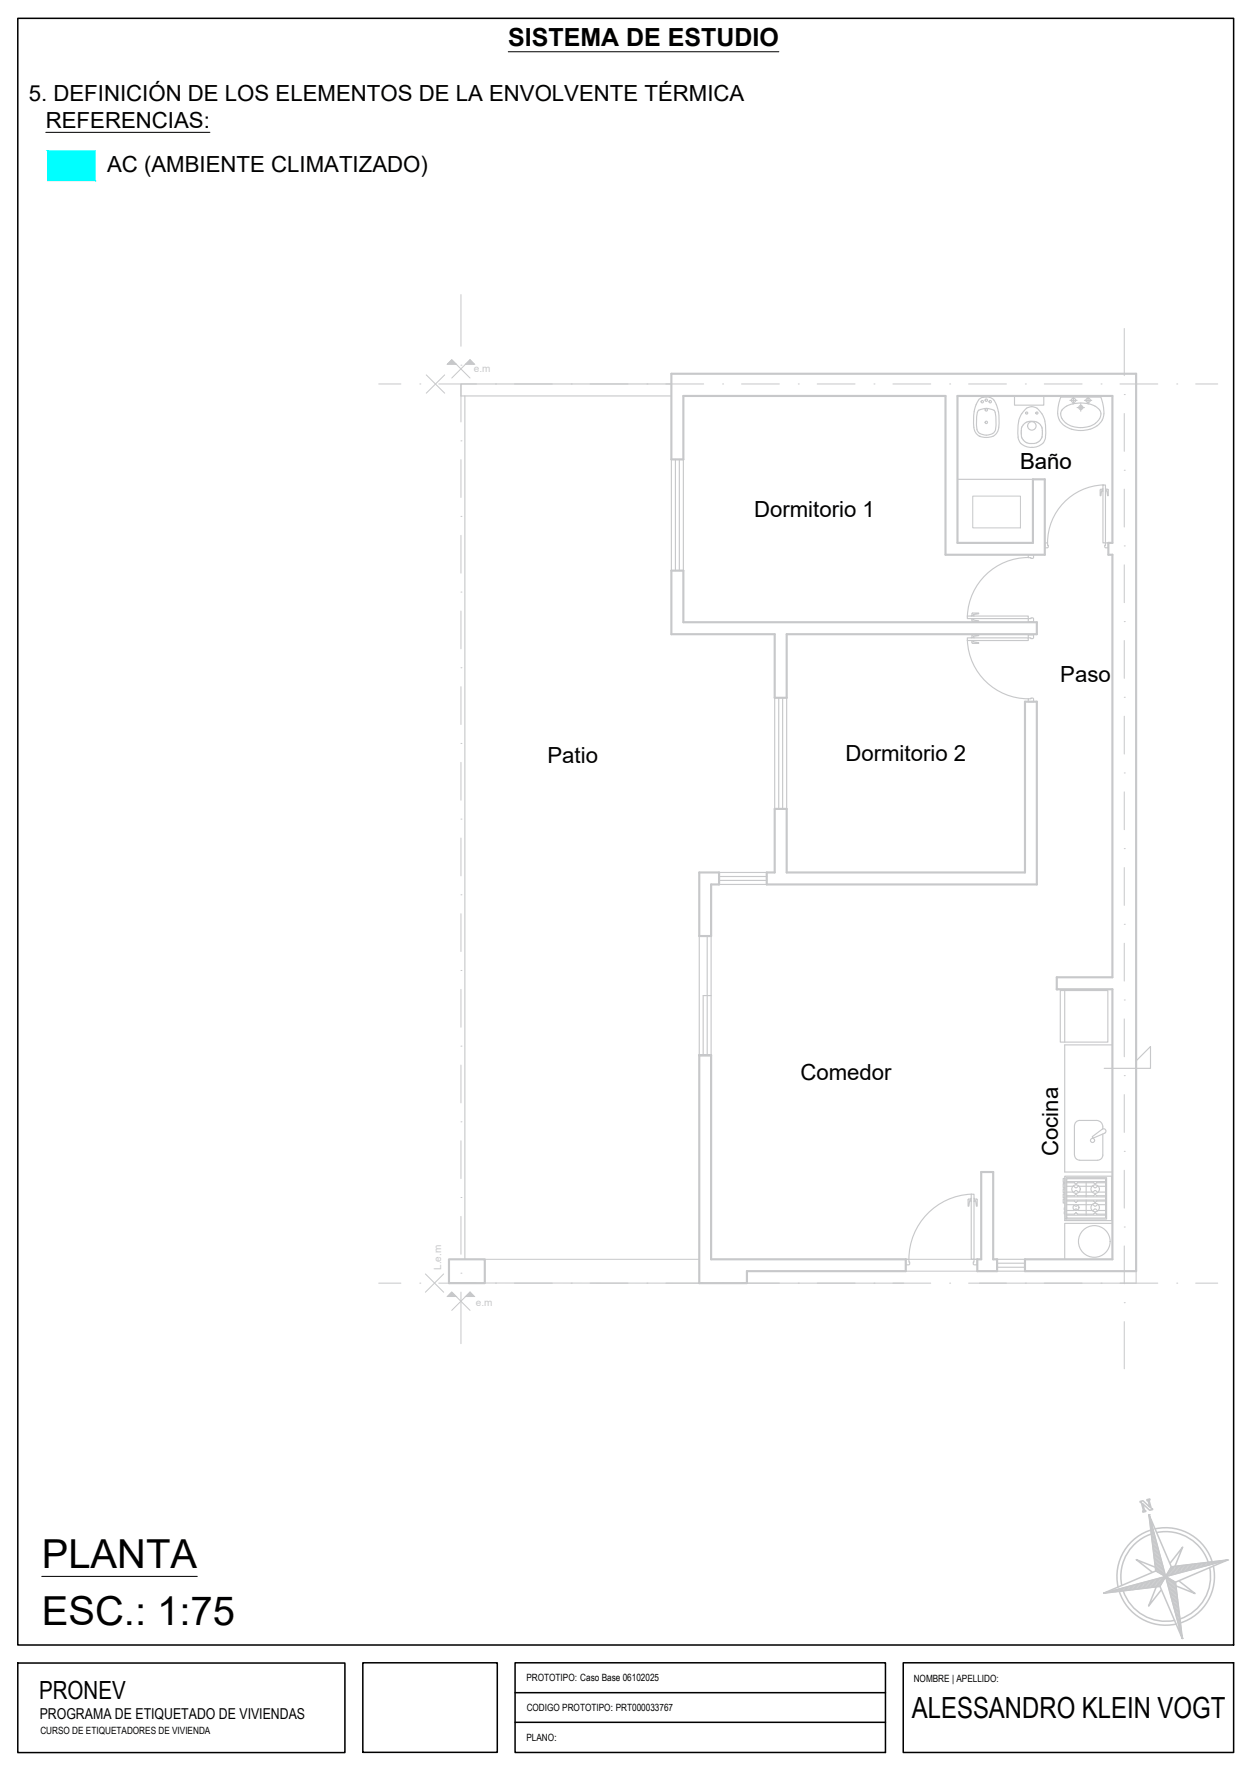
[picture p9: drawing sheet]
<svg xmlns="http://www.w3.org/2000/svg" width="210mm" height="297mm" viewBox="0 0 210 297" stroke-linecap="round" stroke-linejoin="round" font-family="sans-serif">
<!-- layer: 0 -->
<path d="M3 3.1h204v273h-204zM3 279.1h54.9v15h-54.9zM60.9 279h22.5v15.1h-22.5zM86.4 279h62.2v15.1h-62.2zM151.6 279h55.4v15.1h-55.4zM86.4 284.1h62.2M86.4 289h62.2" fill="none" stroke="#000" stroke-width=".25"/>
<!-- layer: Textos -->
<path d="M7 264.5h26.1" fill="none" stroke="#000" stroke-width=".17"/>
<!-- layer: 0 -->
<g fill="none" stroke="#c7c8ca" stroke-width=".25">
<path d="M191.3 252l.5-.2 1.1 1.1-.3-1.1h-.1l-.1-.1 .5-.1 .1 .1-.2 .1 .4 1.4h.2v.1l-.5 .2-1.2-1.1 .3 1.1h.2l.1 .1-.5 .2-.1-.2h.2l-.4-1.5h-.2zM192.8 254.2l3.7 8.7 9.5-1.1-10.4 2.8zM192.8 254.2l1.1 9.4 1.7 1-10.4 2.8M192.8 254.2h.1M192.8 254.4h.1M192.9 254.6h-.1M193 254.8l-.1 .1M193 255l-.1 .1M193.1 255.3h-.2M193.1 255.5h-.1M193.2 255.7h-.2M193.3 255.9h-.3"/>
<path d="M193.3 256.1l-.3 .1M193.4 256.3l-.3 .1M193.4 256.5l-.3 .1M193.5 256.7l-.4 .1M193.5 256.7a8.2 8.2 0 0 0-5.9 9.6M193.5 256.9l-.4 .1M193.6 257.1l-.4 .1M193.6 257.3l-.4 .2M193.6 257.3a7.5 7.5 0 0 0-5.4 8.8M193.7 257.5l-.5 .2M193.8 257.8l-.5 .1M193.8 258l-.5 .1"/>
<path d="M193.8 256.6a8.2 8.2 0 0 1 9.7 5.8M193.9 258.2l-.6 .1M193.9 258.4l-.6 .1M194 258.6l-.7 .1M194 258.8l-.6 .2M194.1 259l-.7 .2M194.1 257.2a7.5 7.5 0 0 1 8.8 5.4M194.1 259.2l-.7 .2M194.2 259.4l-.8 .2M194.2 259.6l-.7 .2M194.3 259.8l-.8 .2M185.2 267.4h.1"/>
<path d="M185.4 267.3h.1M185.6 267.2l.1 .1M185.8 267.2l.1 .1M186.1 267.1v.2M186.2 267.1l.1 .1M186.5 267v.2M186.7 267v.2M186.9 266.9v.3M187.1 266.9l.1 .2M187.3 266.8l.1 .3M187.5 266.7l.1 .4M187.7 266.7a8.2 8.2 0 0 0 9.6 5.8"/>
<path d="M187.9 266.6l.1 .4M188.1 266.6l.1 .4M188.3 266.5l.1 .5M188.5 267a7.5 7.5 0 0 0 8.6 4.9M188.5 266.5l.2 .4M188.7 266.4l.2 .5M189 266.3l.1 .6M189.2 266.3l.1 .6M189.4 266.2l.1 .6M189.6 266.2l.1 .6M189.8 266.1l.2 .7M190 266.1l.2 .7"/>
<path d="M190.2 266l.2 .7M190.4 266l.2 .7M190.6 265.9l.2 .8M190.8 265.9l.3 .8M191 265.8l.3 .8M191.2 265.7l.3 .9M191.5 265.7l.2 .9M191.7 265.6l.2 1M191.9 265.6l.2 .9M192.1 265.5l.2 1M192.3 265.5l.3 1M192.5 265.4l.3 1.1"/>
<path d="M192.7 265.4l.3 1M192.9 265.3l.3 1.1M193.1 265.2l.3 1.2M193.3 265.2l.3 1.1M193.5 265.1l.3 1.2M193.7 265.1l.4 1.2M193.8 263l-3.2-1.3 2.7 2.1M193.9 263.6l-8.7 3.8M194 265l.3 1.3M194 266.4l-1.3 3.1 2.1-2.6M194.2 265l.3 1.2M194.4 260l-.9 .3"/>
<path d="M194.4 264.9l.3 1.2M194.4 260.3l-.9 .2M194.5 260.4l-.9 .3M194.5 260.7l-.9 .2M194.6 264.8l.2 1.1M194.6 260.9l-1 .2M194.6 266.2l-9.4 1.2M194.6 261.1l-.9 .2M194.7 261.3l-1 .2M194.8 261.5l-1.1 .3M194.8 264.8l.2 .8M194.8 261.7l-1.1 .3"/>
<path d="M194.9 261.9l-1.1 .3M194.9 262.1l-1.1 .3M195 262.3l-1.2 .3M195 264.7l.1 .6M195 262.5l-1.2 .4M195.1 262.7l-1.2 .4M195.1 262.9l-1.2 .4M195.2 263.2l-1.3 .3M195.2 264.7l.1 .4M195.3 263.4l-1.3 .3M195.3 263.6l-1 .2M195.4 263.8l-.8 .2"/>
<path d="M195.4 264.6l.1 .2M195.4 264l-.6 .1M195.5 264.2l-.4 .1M195.5 264.4h-.2M195.6 264.6l-1 1.6 3.8 8.8-1.2-9.5-1.6-.9 2.8 10.4M195.7 264.4l.1 .1M195.8 264.7l-.2 .1M195.9 264.1l.1 .4M196 263.8l.2 .6M196.1 264.9l-.4 .1M196.2 263.6l.2 .8M196.3 263.3l.3 1"/>
<path d="M196.3 265l-.6 .2M196.4 262.3l2-2.7-1.2 3.1M196.5 263l.3 1.3M196.5 262.9l-.9 1.7M196.6 265.2l-.8 .2M196.7 262.9l.3 1.3M196.9 262.9l.3 1.2M196.9 265.3l-1 .3M197.1 262.9l.3 1.2M197.1 265.5l-1.2 .3M197.3 265.7l-1.3 .3M197.3 265.9l-1.3 .3"/>
<path d="M197.3 266.1l-1.2 .3M197.3 262.8l.3 1.2M197.3 266.3l-1.2 .3M197.3 266.5l-1.1 .3M197.4 266.7l-1.2 .3M197.4 267l-1.1 .3M197.4 267.2l-1 .3M197.4 267.4l-1 .3M197.5 267.6l-1 .3M197.5 267.8l-1 .3M197.5 262.8l.3 1.2M197.5 268l-.9 .3"/>
<path d="M197.5 268.3l-.9 .2M197.6 268.5l-.9 .2M197.6 268.7l-.9 .2M197.6 268.9l-.8 .2M197.7 269.1l-.9 .2M197.7 269.3l-.8 .2M197.7 269.5l-.7 .3M197.7 262.8l.4 1.1M197.7 269.8l-.7 .1M197.8 270l-.7 .2M197.8 270.2l-.7 .2M197.8 270.4l-.6 .2"/>
<path d="M197.8 270.6l-.5 .2M197.9 265.4l2.6 2-3.1-1.2M197.9 270.8l-.6 .2M197.9 271.1l-.5 .1M197.9 271.3l-.5 .1M198 262.8l.2 1.1M198 271.5l-.5 .1M198 271.9l-.4 .1M198 272.1l-.4 .1M198.1 272.6l-.4 .1M198.1 272.8l-.3 .1M198.1 273l-.2 .1"/>
<path d="M198.2 273.2l-.3 .1M198.2 262.7l.3 1.1M198.2 273.4l-.2 .1M198.2 273.6l-.2 .1M198.2 273.9h-.1M198.2 274.1h-.1M198.2 274.5h.1M198.3 274.3h-.1M198.3 274.7h.1M198.4 274.9h.1M198.4 262.7l.3 1M198.6 262.7l.3 1"/>
<path d="M198.8 262.7l.3 .9M199 262.6l.3 1M199.3 262.6l.2 .9M199.5 262.6l.2 .9M199.7 262.6l.2 .8M199.9 262.5l.2 .9M200.1 262.5l.2 .8M200.3 262.5l.2 .8M200.6 262.5l.1 .7M200.8 262.4l.2 .7M201 262.4l.2 .7M201.2 262.4l.2 .6"/>
<path d="M201.4 262.3l.2 .7M201.6 262.3l.2 .6M201.8 262.3l.2 .6M202.1 262.3l.1 .5M202.3 262.2l.1 .5M202.5 262.2l.1 .5M202.7 262.2l.1 .4M202.9 262.2l.1 .4M203 263.1a7.5 7.5 0 0 1-5.5 8.7M203.1 262.1l.1 .4M203.3 262.1l.2 .4M203.6 262.1l.1 .3"/>
<path d="M203.6 262.8a8.1 8.1 0 0 1-5.9 9.6M203.8 262.1l.1 .3M204 262l.1 .3M204.2 262l.1 .2M204.4 262l.1 .2M204.6 261.9l.1 .2M204.9 261.9v.2M205.1 261.9v.1M205.3 261.9v.1M205.5 261.9h.1M205.7 261.8v.1M206 261.8h.1"/>
<path d="M206 261.8l-8.8 3.7"/>
</g>
<!-- layer: Ejes -->
<g fill="none" stroke="#c7c8ca" stroke-width=".17">
<path d="M77.3 49.4v8.7M63.5 64.4h3.8M70.4 64.4h.1M73.6 64.4h6.4M77.3 61.3h.1M77.3 74h.1M77.3 64.5v6.3M77.3 77.1v6.4M83.1 64.4h.1M86.3 64.4h6.4M95.8 64.4h.1M99 64.4h6.4"/>
<path d="M108.5 64.4h.1M111.7 64.4h6.4M121.2 64.4h.1M124.4 64.4h6.4M133.9 64.4h.1M137.1 64.4h6.4M146.6 64.4h.1M149.8 64.4h6.4M159.3 64.4h.1M162.5 64.4h6.4M172 64.4h.1M175.2 64.4h6.4"/>
<path d="M184.7 64.4h.1M187.9 64.4h6.4M197.4 64.4h.1M200.6 64.4h3.7M77.3 86.7h.1M77.3 99.4h.1M77.3 89.8v6.4M77.3 112.1h.1M77.3 102.5v6.4M77.3 115.2v6.4M77.3 124.8h.1M77.3 137.5h.1"/>
<path d="M77.3 127.9v6.4M77.3 150.2h.1M77.3 140.6v6.4M77.3 153.3v6.4M77.3 162.9h.1M77.3 175.6h.1M77.3 166v6.4M77.3 178.7v6.4M77.3 188.3h.1M77.3 191.4v6.4M77.3 201h.1M77.3 213.7h.1"/>
<path d="M77.3 204.1v6.4M77.3 216.8v8.7"/>
</g>
<!-- layer: Muros -->
<path d="M77.3 66.4h35.3" fill="none" stroke="#c7c8ca" stroke-width=".19"/>
<!-- layer: Textos -->
<path d="M71.5 62.9l3.1 3.1M74.6 62.9l-3.1 3.1M76.5 61.1h-1.4l.7-.7 3.1 3M78.1 61.1h1.5l-.7-.7-3.1 3M71.4 213.8l3 3.1M74.4 213.8l-3 3.1M76.5 217.6h-1.4l.7-.8 3.1 3.1M78.1 217.6h1.5l-.7-.8-3.1 3.1" fill="none" stroke="#c7c8ca" stroke-width=".17"/>
<g fill="#c7c8ca" stroke="#c7c8ca" stroke-width=".17">
<path d="M75.8 216.8l.7 .8h-1.4z"/>
<path d="M78.9 216.8l.7 .8h-1.5z"/>
<path d="M75.8 60.4l.7 .7h-1.4z"/>
<path d="M78.9 60.4l.7 .7h-1.5z"/>
</g>
<!-- layer: Muros -->
<g fill="none" stroke="#c7c8ca" stroke-width=".36">
<path d="M112.6 77.1v-14.4h78v150.6h-18.6M114.7 66.4h43.9v26.7h16.7v-12.7h-2v10.7h-12.6v-24.7h25.9v24.7h-.6v2h.6v70.9h-9.3v2h9.3v45.3h-14.6M112.6 95.8v10.6h17.4v10.7M114.7 95.8v8.6h59.3v2h-42v10.7M130 135.7v10.7h-1.3M132 135.7v10.7h40v-28.6h2v30.6h-45.3M120.6 148.4h-1.3v8.7M120.6 146.4h-3.3v10.7M117.3 177.1v38.2M119.3 177.1v34.2M164.6 196.7v14.6h-.6M166.6 196.7v14.6h.7"/>
<path d="M164 213.3h3.3"/>
</g>
<circle cx="177.3" cy="166" r=".18" fill="#c7c8ca"/>
<g fill="none" stroke="#c7c8ca" stroke-width=".36">
<path d="M114.7 66.4v10.7h-2.1M112.6 95.8h2.1M130 117.1h2M130 135.7h2M117.3 157.1h2M120.6 146.4v2M128.7 146.4v2M117.3 177.1h2h-2M164.6 196.7h2M75.3 211.3h6v4h-6zM119.3 211.3h32.7v2h-26.7v2h-8M164 211.3v2"/>
<path d="M167.3 211.3v2M172 211.3v2"/>
</g>
<!-- layer: Proyecciones -->
<path d="M163.2 83.3h8v5.3h-8zM81.3 215.3h36M81.3 211.3h36M125.3 215.3h26.3M152 211.3h12M152 213.3h12M190.6 213.3v2h-26.3" fill="none" stroke="#c7c8ca" stroke-width=".17"/>
<!-- layer: Detalles -->
<path d="M78 66.4v144.9M190.6 178l2.4-2.4v3.7h-7.7" fill="none" stroke="#c7c8ca" stroke-width=".19"/>
<!-- layer: Ejes -->
<g fill="none" stroke="#c7c8ca" stroke-width=".17">
<path d="M188.6 55.1v7.9M188.6 66.2h.1M188.6 78.9h.1M188.6 69.4v6.3M188.6 91.6h.1M188.6 82.1v6.3M188.6 94.8v6.3M188.6 104.3h.1M188.6 117h.1M188.6 107.5v6.3M188.6 129.7h.1M188.6 120.2v6.3"/>
<path d="M188.6 132.9v6.3M188.6 142.4h.1M188.6 155.1h.1M188.6 145.6v6.3M188.6 158.3v6.3M188.6 167.8h.1M188.6 171v6.3M188.6 180.5h.1M188.6 193.2h.1M188.6 183.7v6.3M188.6 196.4v6.3M63.5 215.3h3.8"/>
<path d="M70.4 215.3h.1M73.6 215.3h6.4M83.1 215.3h.1M86.3 215.3h6.4M95.8 215.3h.1M99 215.3h6.4M108.5 215.3h.1M111.7 215.3h6.4M121.2 215.3h.1M124.4 215.3h6.4M133.9 215.3h.1M137.1 215.3h6.4"/>
<path d="M146.6 215.3h.1M149.8 215.3h6.4M159.3 215.3h.1M162.5 215.3h6.4M172 215.3h.1M175.2 215.3h6.4M184.7 215.3h.1M187.9 215.3h6.4M188.6 205.9h.1M188.6 218.6h.1M188.6 209.1v6.3M197.4 215.3h.1"/>
<path d="M200.6 215.3h3.7M188.6 221.8v7.9"/>
</g>
<!-- layer: Muros -->
<path d="M112.6 64.4h-35.3v2" fill="none" stroke="#c7c8ca" stroke-width=".19"/>
<!-- layer: Artefacctos -->
<g fill="none" stroke="#c7c8ca" stroke-width=".19">
<path d="M163.4 71.7a2.1 2.1 0 0 0 2.9 1.6l.3-.1M163.8 67.9a7.3 7.3 0 0 0-.4 3.8M164 69.2a5.6 5.6 0 0 0 .2 3.4l.2 .1M164 69.2a1.64 1.64 0 0 1 1.8-.6h.3a.88 .88 0 0 1 1 1.1v1.4a1.72 1.72 0 0 1-.5 1.6 2.17 2.17 0 0 1-2.2 0M164.3 73.2h.1M164.9 66.7a1.72 1.72 0 0 0-1.1 1.2M165.5 66.6l-.6 .1M165.5 66.6l.5 .1M166 66.7a1.78 1.78 0 0 1 1.2 1.2M167.2 67.9l.3 1.1M167.5 69a6 6 0 0 1-.3 3.7l-.6 .5M170.2 66.4h4.9v1.6h-4.9z"/>
<path d="M170.8 73.4a1.99 1.99 0 0 0 2.3 1.7M170.9 70.7a3.6 3.6 0 0 1 1.6-2.3 1.81 1.81 0 0 1 2.3 1l.5 1.3M170.9 70.7l-.1 1.6v1.1M171.4 72.2v1.2M171.4 71.8v.5M171.4 73.4l.5 .7M171.9 74.1a1.84 1.84 0 0 0 1.6 .3M172.1 70.9l-.4 .4-.3 .5M173.1 75.1h.1M173.5 70.7a2.1 2.1 0 0 0-1.4 .2M173.6 70.7l.3 .1M173.9 70.8l.2 .1"/>
<path d="M173.9 74.3l-.3 .1M174.1 70.9l.2 .2M174.3 74.1l-.4 .2M174.4 71.1l.4 .5M174.8 71.6l.1 .3M174.8 73.5l-.4 .6M174.9 73.2l-.1 .3M174.9 71.9v.4M174.9 72.2v1M174.9 74.4l-.6 .5-1.2 .2M175.3 70.7a6 6 0 0 1-.2 3.5l-.1 .2M178 66.6a4.9 4.9 0 0 0-.2 3.9"/>
<path d="M178 66.6h6.7M179.5 67.2h1.2M180.1 66.6v1.2M180.7 68.4h1.2M181.3 67.8v1.2M181.9 67.2h1.3M182.6 66.6v1.2M183.8 71a1.55 1.55 0 0 0 .1-2.7 5.2 5.2 0 0 0-5.6 .3 1.68 1.68 0 0 0 .9 2.6 4.6 4.6 0 0 0 3.5 .4M183.8 71l-1.1 .6M184.7 66.6l.4 1.4 .1 1.4M185.2 69.4a3.1 3.1 0 0 1-3.1 2.8 4.3 4.3 0 0 1-4.4-1.7M160.7 80.4h12.6"/>
<path d="M177.9 166.2h8v8.7h-8zM178.6 166.2v8.7M186.6 175.4h-8v21.3h8M178.6 197.4h7.9v7.4h-7.9zM178.6 197.8h-.2v.6h.2M178.6 198.6h-.2v.7h.2M178.6 199.5h-.2v.7h.2M178.8 197.6h6.9v7h-6.9zM179 197.8h6.5v6.6h-6.5zM179 199.1h1.2l.2 .2h.2l.3-.2h2.5l.3 .2h.2l.2-.2h1.4M179 198.5h1.3M179 198.3h6.5"/>
<path d="M180.3 198.5l.3 .2M180.8 198.5l-.2 .2M180.8 198.5h2.7M180.8 198.5h.1M181.1 188h2.9a1.13 1.13 0 0 1 1 1.4M181.2 188a.86 .86 0 0 0-.9 .9v5a.9 .9 0 0 0 .9 .8M182.2 198.3v2.6M183.5 198.5l.3 .2 .2-.2M184 198.5h1.5M184 198.5h.1M185 189.5l-1.7 1.3 .1 .2 2-.8M185 189.5a.39 .39 0 0 1 .5 .1 .39 .39 0 0 1-.1 .6"/>
<path d="M185 190.3v3.5a.86 .86 0 0 1-.8 .9h-3.1M178.6 200.4h-.2v.6h.2M178.6 203.4v.3M178.6 201.2h-.2v.7h.2M178.6 202.7v.3M179 202.2h1.2l.2 .2h.2l.3-.2h2.5l.3 .2h.2l.2-.2h1.4M179 201.6h1.3l.2 .2M179 203.1h1.2l.2-.2h.2l.3 .2h2.5l.3-.2h.2l.2 .2h1.4M179 200.1h1.2l.2-.3h.2l.3 .3h2.5l.3-.3h.2l.2 .3h1.4M179 200.9h6.5M179 201.4h6.5M179 203.9h6.5"/>
<path d="M180.5 201.8h.1M180.6 203.5l.2 .2M180.6 200.4l.2 .3M180.6 203.5l-.3 .2-1.3 .1M180.6 200.4l-.3 .3h-1.3M180.8 201.6l-.2 .2M180.8 203.7h.1M180.8 200.7h.1M180.8 201.6h2.7l.2 .2M180.8 200.7h2.7l.3-.3 .2 .3M180.8 201.6h.1M182.2 201.4v2.5"/>
<path d="M183.7 201.8h.1M184 203.7l-.2-.2-.3 .2-2.7 .1M184 201.6l-.2 .2M184 203.7h.1M184 200.7h.1M184 201.6h1.5M184 203.8h1.5M184 200.7h1.5M184 201.6h.1M186.6 205.3h-8v6"/>
<circle cx="164.8" cy="67.4" r=".2"/>
<circle cx="165.5" cy="67.2" r=".2"/>
<circle cx="165.5" cy="70.9" r=".2"/>
<circle cx="165.5" cy="68.8" r=".2"/>
<circle cx="166.1" cy="67.4" r=".2"/>
<circle cx="172.3" cy="69.3" r=".18"/>
<circle cx="173.1" cy="71.5" r=".71"/>
<circle cx="174" cy="69.3" r=".18"/>
<circle cx="180.1" cy="67.2" r=".37"/>
<circle cx="181.3" cy="68.4" r=".18"/>
<circle cx="181.3" cy="68.4" r=".35"/>
<circle cx="182.6" cy="67.2" r=".37"/>
<circle cx="180.5" cy="199.6" r=".71"/>
<circle cx="183.3" cy="191.4" r=".35"/>
<circle cx="183.8" cy="199.6" r=".71"/>
<circle cx="180.5" cy="202.6" r=".5"/>
<circle cx="183.6" cy="208.3" r="2.66"/>
<circle cx="183.8" cy="202.6" r=".71"/>
</g>
<!-- layer: Aberturas -->
<g fill="none" stroke="#c7c8ca" stroke-width=".19">
<path d="M112.6 77.1v18.7M113.3 77.1v18.7M114 77.1v18.7M114.7 77.1v18.7M172.5 93.1h.9v.5l-.1 .1-.8-.1zM172.5 93.6a10.2 10.2 0 0 0-10.2 9.8M175.3 91.1h.5v.4h.1v.3l-.1 .1h-.5zM184.6 82.2v1h.1l.1-.9h.2M185 82.1l-.4 .1M185.1 81.4h.4v9.7h-.4zM185.1 82v.5M185.1 81.4a9.7 9.7 0 0 0-9.3 9.7"/>
<path d="M185.5 91.1h.5v.8h-.5l-.1-.1zM185.5 82v.5M185.5 82.1h.3M185.9 82.1l.1 .1M185.9 82.2v1h-.1l-.1-.9h-.2M130 117.1v18.6M130.7 117.1v18.6M131.3 117.1v18.6M132 117.1v18.6M162.3 103.4h10.2v.4h-10.2zM162.3 107h10.2v.5h-10.2zM162.3 107.5a10.2 10.2 0 0 0 10.2 9.8"/>
<path d="M163 103.4h.4M163 103.8h.4M163 107.5h.4M163 107h.4M163.1 103.9l.1 .4M163.1 107l.1-.5h1v.2l-.9 .1v.2M163.1 107.5l.1 .5h1v-.1l-.9-.2v-.2M163.1 103v.3M163.1 103l.1-.1h1v.1l-.9 .1v.2M163.3 103.9v.2l.9 .1v.1h-1M172.5 103.8l.8-.1 .1 .1v.5h-.9zM172.5 106.5h.9v.5l-.1 .2-.8-.2z"/>
<path d="M172.5 117.3l.8-.2 .1 .2v.5h-.9zM117.3 157.1v20M118.7 157.1v20M119.3 157.1v20M120.6 147.8h8.1M120.6 147.1h8.1M120.6 148.4h8.1M120.6 146.4h8.1M119.3 167.1h-1.3v10M152 211.3h.5v.5h.1v.3l-.1 .2h-.5zM162.6 201.2h.3M162.6 201.2l-.2 .2v1h.2l.1-.9h.2"/>
<path d="M163 200.4h.4v10.9h-.4zM163 201.1v.5M163 200.4a10.9 10.9 0 0 0-10.5 10.9M163.4 211.3h.6v1h-.6l-.1-.2zM163.4 201.1v.5M163.5 201.2h.3l.2 .2v1h-.2l-.1-.9h-.2M167.3 212h4.7M167.3 212.7h4.7M167.3 211.3h4.7M167.3 213.3h4.7"/>
</g>
<!-- layer: Ambientes Climatizados -->
<path d="M8 25.3l8 5v-5zM8 25.3l8 5h-8z" fill="#0ff" stroke="#0ff" stroke-width=".17"/>
<!-- layer: Textos -->
<path d="M85.3 8.7h45.4M7.7 22.2h27.5" fill="none" stroke="#000" stroke-width=".17"/>
<g font-size="6.7">
<text x="7" y="263.1">PLANTA</text>
<text x="7" y="272.8">ESC.: 1:75</text>
</g>
<text font-size="4.9" x="153" y="288.3">ALESSANDRO KLEIN VOGT</text>
<g font-size="4.2">
<text x="85.3" y="7.8">SISTEMA DE ESTUDIO</text>
<text x="6.6" y="285.1">PRONEV</text>
</g>
<g font-size="3.7">
<text x="4.8" y="17">5. DEFINICIÓN DE LOS ELEMENTOS DE LA ENVOLVENTE TÉRMICA</text>
<text x="7.7" y="21.4">REFERENCIAS:</text>
<text x="18" y="28.8">AC (AMBIENTE CLIMATIZADO)</text>
<text x="126.5" y="86.8">Dormitorio 1</text>
<text x="177.9" y="114.5">Paso</text>
<text x="91.9" y="128">Patio</text>
<text x="141.8" y="127.7">Dormitorio 2</text>
<text x="134.3" y="181.2">Comedor</text>
<text x="177.5" y="194" transform="rotate(-90 177.5 194)">Cocina</text>
</g>
<text font-size="3.7" fill="#c7c8ca" x="171.2" y="78.6">Baño</text>
<text font-size="2.5" x="6.7" y="288.5">PROGRAMA DE ETIQUETADO DE VIVIENDAS</text>
<g font-size="1.7" fill="#c7c8ca">
<text x="79.5" y="62.5">e.m</text>
<text x="74" y="213.1" transform="rotate(-90 74 213.1)">L.e.m</text>
<text x="79.8" y="219.1">e.m</text>
</g>
<g font-size="1.7">
<text x="88.3" y="282.2">PROTOTIPO: Caso Base 06102025</text>
<text x="88.4" y="287.2">CODIGO PROTOTIPO: PRT000033767</text>
<text x="153.3" y="282.3">NOMBRE | APELLIDO:</text>
<text x="6.8" y="290.9">CURSO DE ETIQUETADORES DE VIVIENDA</text>
<text x="88.3" y="292.1">PLANO:</text>
</g>
</svg>
